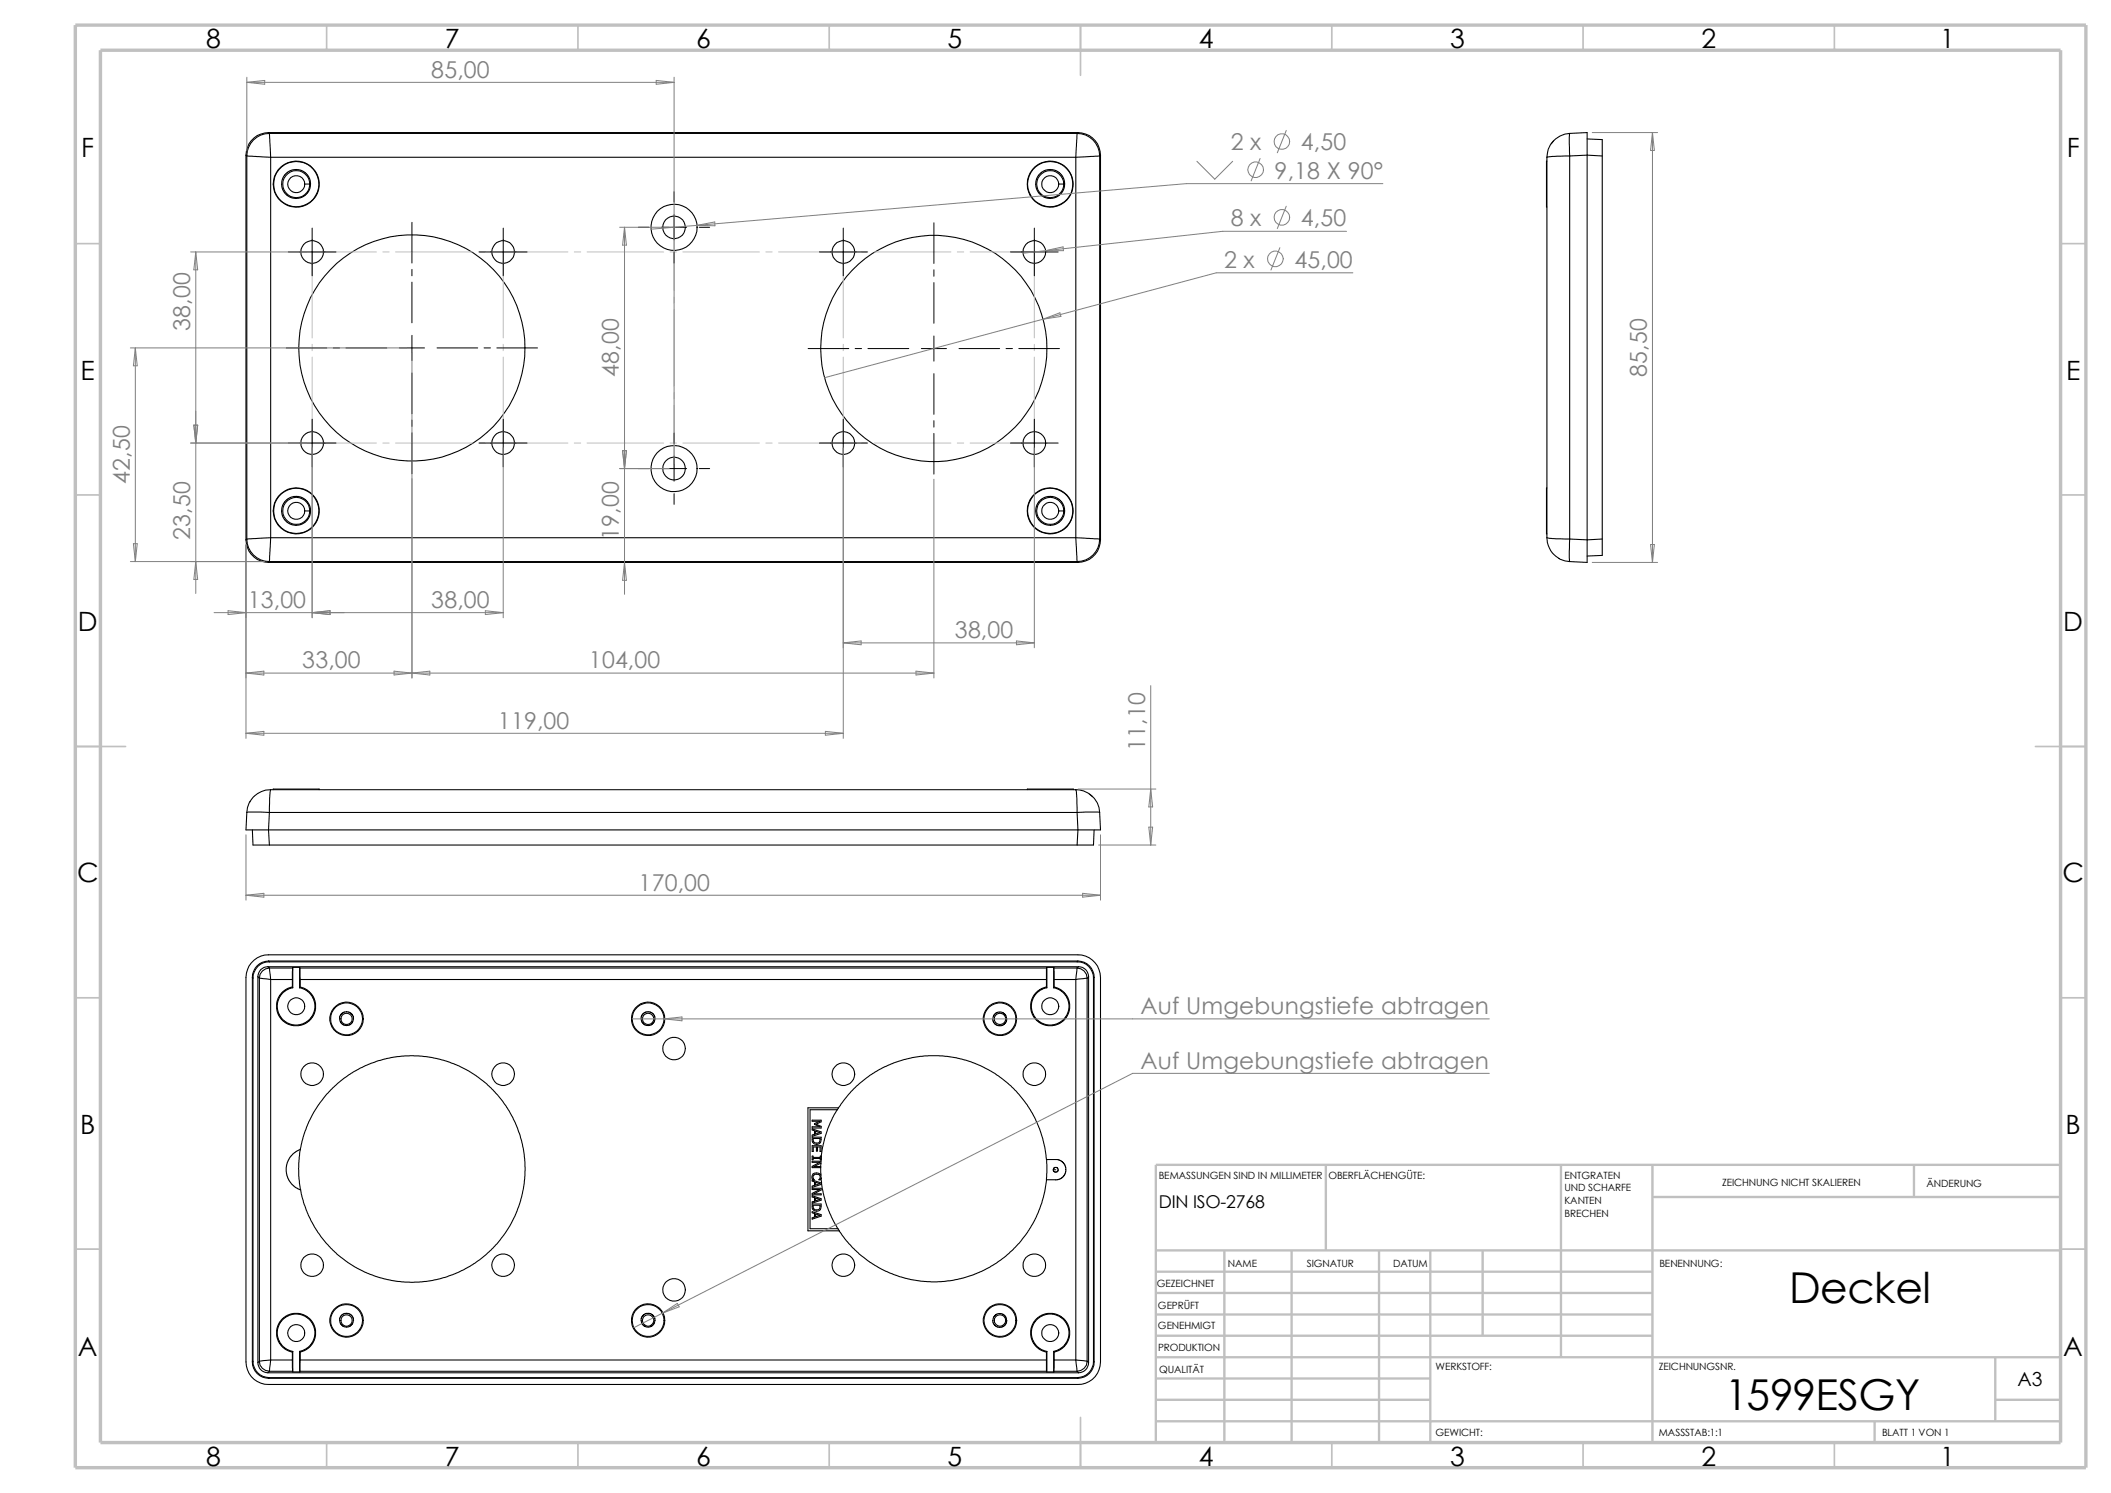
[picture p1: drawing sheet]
<svg xmlns="http://www.w3.org/2000/svg" width="420mm" height="297mm" viewBox="0 0 420 297" stroke-linecap="round" stroke-linejoin="round" font-family="sans-serif">
<g fill="none" stroke="#c0c0c0" stroke-width=".34">
<path d="M65 5v5M115 5v5M165 5v5M215 5v10M265 5v5M315 5v5M365 5v5M15 48.5h5M410 48.5h5M15 98.5h5M410 98.5h5M15 148.5h10"/>
<path d="M405 148.5h10M15 198.5h5M410 198.5h5M15 248.5h5M410 248.5h5M65 287v5M115 287v5M165 287v5M215 282v10M265 287v5M315 287v5M365 287v5"/>
</g>
<g fill="none" stroke="#c0c0c0" stroke-width=".47">
<path d="M263.8 231.7v17.1M310.6 231.7v38.3M328.8 231.7v55.3M328.8 238.1h81.2M380.8 231.7v6.4M410 231.7h-180v55.3M230 253h98.8M230 257.2h98.8M230 248.8h180M243.6 248.8v38.2M257 248.8v38.2M274.4 248.8v38.2"/>
<path d="M284.6 248.8v38.2M295 248.8v16.9M230 270h180M230 274.2h54.6M230 261.5h98.8M230 265.7h98.8M230 278.5h54.6M397 278.5h13M397 270v12.7M230 282.7h180M373 282.7v4.3"/>
</g>
<path d="M15 5h400v287h-400zM20 10h390v277h-390z" fill="none" stroke="#c0c0c0" stroke-width=".68" stroke-linecap="butt"/>
<g fill="none" stroke="#000" stroke-width=".21">
<path d="M48.9 30.9v76.5M48.9 30.9l.2 .1M49.1 31v76.2M49.1 31l4.7 .3M53.4 26.4l.2 .1M53.4 26.4h161.1M53.4 26.4a4.5 4.5 0 0 0-4.5 4.5M53.6 26.5h160.7M53.6 26.5a4.5 4.5 0 0 0-4.5 4.5M53.6 26.5l.2 4.8M53.8 31.3v75.7M53.8 31.3h160.2"/>
<path d="M56 36.6l.2 1.1 .7 1 .9 .6 1.1 .2 1.1-.2 1-.6 .6-1 .2-1.1M60.6 36.6h1M61.8 36.6l-.2-1.1-.6-1-1-.6-1.1-.2-1.1 .2-.9 .6-.7 1-.2 1.1M206 36.6l.2 1.1 .7 1 1 .6 1.1 .2 1-.2 1-.6 .6-1 .2-1.1M210.7 36.6h.9M211.8 36.6l-.2-1.1-.6-1-1-.6-1-.2-1.1 .2-1 .6-.7 1-.1 1.1M214 31.3v75.7M214.3 26.5l-.3 4.8M214.3 26.5a4.5 4.5 0 0 1 4.5 4.5M214.5 26.4a4.5 4.5 0 0 1 4.4 4.5M214.5 26.4l-.2 .1M218.8 31v76.2"/>
<path d="M218.8 31l-4.8 .3M218.9 30.9v76.5M218.9 30.9l-.1 .1M307.8 32v9.2M307.8 31.3v75.7M309 28.1l-.4 .5M312.3 26.5a4.8 4.8 0 0 0-4.5 4.8M312.3 26.5l3.5-.1v4.5M312.3 31v76.2M312.3 26.5v4.5M312.3 31l-3.4 .1-1.1 .2M315.8 27.6l3 .2v3.2"/>
<path d="M315.8 30.9l-3.5 .1M315.8 30.9v76.5M315.8 30.9l3 .1M318.8 31v76.2M307.8 97.1v9.1M48.9 107.4a4.5 4.5 0 0 0 4.5 4.5M49.1 107.2a4.5 4.5 0 0 0 4.5 4.5M49.1 107.2l-.2 .2M53.4 111.9h161.1M53.6 111.7h160.7M53.6 111.7l-.2 .2M53.8 107l-.2 4.7"/>
<path d="M53.8 107l-4.7 .2M53.8 107h160.2M56 101.6l.2 1.1 .7 1 .9 .6 1.1 .2 1.1-.2 1-.6 .6-1 .2-1.1-.2-1.1-.6-.9-1-.7-1.1-.2-1.1 .2-.9 .7-.7 .9-.2 1.1M60.6 101.6h1M206 101.6l.2 1.1 .7 1 1 .6 1.1 .2 1-.2 1-.6 .6-1 .2-1.1-.2-1.1-.6-.9-1-.7-1-.2-1.1 .2-1 .7-.7 .9-.1 1.1M210.7 101.6h.9M214 107l.3 4.7M214 107l4.8 .2M214.3 111.7l.2 .2M218.8 107.2l.1 .2M218.8 107.2a4.5 4.5 0 0 1-4.5 4.5M218.9 107.4a4.5 4.5 0 0 1-4.4 4.5"/>
<path d="M307.8 107a4.7 4.7 0 0 0 4.5 4.7M307.8 107l1.7 .2h2.8M310.1 111.1h.2M312.3 107.2l3.5 .2M312.3 107.2v4.5M315.8 107.4v4.5l-3.5-.2M318.8 107.2l-3 .2M318.8 107.2v3.3l-3 .1M49.7 159.4v.1M53.8 157.1l-.2 1.7v2.8M53.8 157.1a4.7 4.7 0 0 0-4.7 4.5M53.8 157.1h160.2"/>
<path d="M54.4 157.1v-.1h9.1v.1M204.4 157.1v-.1h9.1v.1M214 157.1a4.8 4.8 0 0 1 4.8 4.5M214 157.1l.2 1.7 .1 2.8M216.7 157.9l.6 .5M49.1 161.6h4.5M49.1 161.6l-.2 3.5h4.5M50.2 165.1l.1 3h3.3M53.4 165.1h161.1M53.4 165.1l.2 3M53.6 161.6l-.2 3.5M53.6 161.6h160.7"/>
<path d="M53.6 168.1h160.7M214.3 161.6l.2 3.5M214.3 161.6h4.5M214.5 165.1l-.2 3M217.7 165.1l-.1 3h-3.3M218.8 161.6l.1 3.5h-4.4M50.2 194.4v76.5M50.2 194.4l.1 .2M50.3 194.6v76.2M50.5 191a4.2 4.2 0 0 1 2.9-1.1h161.1a4.5 4.5 0 0 1 4.4 4.5v76.5a4.4 4.4 0 0 1-4.4 4.5h-161.1a4.4 4.4 0 0 1-4.5-4.5v-76.5a4.7 4.7 0 0 1 1.6-3.4zM51.3 194.3v76.8M51.3 194.3l.3 .3"/>
<path d="M51.6 194.6l2.2 .3M51.6 194.6v76.2M53.3 192.3l.3 .3M53.3 192.3h161.3M53.3 192.3a1.95 1.95 0 0 0-2 2M53.4 191.2a3.3 3.3 0 0 0-3.2 3.2M53.4 191.2l.2 .1M53.4 191.2h161.1M53.6 192.6a2.02 2.02 0 0 0-2 2M53.6 192.6h4.6M53.6 191.3h160.7M53.6 192.6l.2 2.3"/>
<path d="M53.6 191.3a3.2 3.2 0 0 0-3.3 3.3M53.8 194.9v75.7M53.8 194.9h4.4M58.1 196.3l-1.5 .7-1 1-.5 1.3-.1 1.4 .3 1.1 .8 1.1 1.3 .9 1 .2h1.5l1.3-.6 1-1.1 .5-1.3 .1-1.4-.6-1.6-1.2-1.1-1.3-.5M58.2 194.9v1.5M58.2 196.5l-1.3 .5-.9 .8-.7 1.3-.1 1.4 .2 1.1 .8 1.2 1.1 .8 1.2 .3 1.3-.1 1.3-.6 1-1 .5-1.3v-1.6l-.6-1.3-1-1-1.4-.5M58.2 192.6v2.3M58.3 192.4v4.1l-.1-.1M58.3 192.4h1.3M58.3 192.4l-.1 .2M59.6 192.4l.1 .2M59.6 192.4v4.1"/>
<path d="M59.7 192.6h148.5M59.7 192.6v2.3M59.7 196.4l-.1 .1M59.7 194.9v1.5M59.7 194.9h148.5M208.2 196.3l-1.3 .5-1.2 1.2-.6 1.4v1.3l.3 1.2 1 1.3 1.1 .6 .9 .2h1.5l1.5-.8 .9-1 .5-1.2v-1.6l-.5-1.3-1.2-1.2-1.4-.5M208.2 192.6v2.3M208.2 196.5l-1.3 .5-.9 .8-.7 1.3-.1 1.4 .2 1.1 .6 1 1.1 .9 1.5 .4 1.2-.1 1.3-.6 1-1 .5-1.3v-1.6l-.6-1.3-1-1-1.4-.5M208.3 192.4v4.1l-.1-1.6M208.3 192.4h1.3M208.3 192.4l-.1 .2M209.6 192.4l.1 .2"/>
<path d="M209.6 192.4v4.1M209.7 192.6v2.3M209.7 192.6h4.6M209.7 196.4l-.1 .1M209.7 194.9v1.5M209.7 194.9h4.3M214 194.9v75.7M214.3 192.6a2.02 2.02 0 0 1 2 2M214.3 192.6l-.3 2.3M214.3 191.3a3.2 3.2 0 0 1 3.3 3.3M214.5 191.2a3.3 3.3 0 0 1 3.2 3.2M214.5 191.2l-.2 .1"/>
<path d="M214.6 192.3a1.95 1.95 0 0 1 2 2M214.6 192.3l-.3 .3M216.3 194.6v76.2M216.3 194.6l-2.3 .3M216.6 194.3v76.8M216.6 194.3l-.3 .3M217.6 194.6v76.2M217.7 194.4v76.5M217.7 194.4l-.1 .2M70.3 202.7l-.2 .7-.4 .4-.4 .2h-.7l-.4-.2-.4-.4-.2-1.1 .2-.5 .4-.3 .4-.2h.7l.8 .5 .3 .9M72.1 202.7h.2M130.3 202.7l-.2 .7-.4 .4-.5 .2h-.6l-.4-.2-.4-.4-.2-1.1 .2-.5 .4-.3 .4-.2h.7l.7 .5 .3 .9"/>
<path d="M132.1 202.7h.1M197.5 202.7l.2 .7 .3 .4 .9 .3 .9-.3 .4-.6 .1-.5M197.6 202.7l.1-.6 .2-.4 .4-.3 .6-.1 .6 .1 .4 .3 .4 1M202.1 202.7h.2M58.3 229.6l.8-.6 .7-.3-.4 3.8 .1 1.9 .3 2.3-1-.4-.7-.7-.6-.8-.4-1-.2-1.6 .2-.9 .5-1zM59.7 228.6l1-3.6 .7-1.8 1-2 2.6-3.6 2.2-2.1 1.3-1 3-1.9 3.9-1.6 2.4-.6 2.2-.3h3.9l3.5 .6 3.9 1.3 3.4 2 2.2 1.6 1.1 1.2 2.7 3.2 1.2 2.2 1.1 2.2 1.1 4 .4 3.8-.1 2.3-.3 2.1-.5 2.2-.7 2.1-1.5 3-2.6 3.6-2.1 2.1-1.3 1.1-3.1 1.9-3.8 1.5-2.4 .6-2.2 .3h-3.9l-2.1-.3-2.2-.5-3.1-1.1-2-1-1.9-1.3-2.9-2.5-2-2.3-1.2-1.8-1.7-3.5-.5-1.6-.6-2.4M161.6 239.5h1.8v.4a.9 .9 0 0 1-.9 1.1 .9 .9 0 0 1-.9-1.1zM161.6 226.2h1.8a1.01 1.01 0 0 1-.2 1.2 1.01 1.01 0 0 1-1.1 .2 1.07 1.07 0 0 1-.5-1.4zM161.6 222.8h1.8v.4l-1.1 .4 1.1 .5v.3h-1.8v-.2h1.5l-1-.5v-.2l1-.4h-1.5zM161.6 224.6l1.8 .6v.3l-1.8 .6v-.3l.5-.2v-.6l-.5-.2zM161.6 227.9h1.8v1.2h-.2v-.9h-.6v.8h-.2v-.8h-.6v.9h-.2zM161.6 234.7l1.8 .6v.3l-1.8 .6v-.2l.5-.2v-.7l-.5-.2z"/>
<path d="M161.6 236.4h1.8v.3l-1.5 .8h1.5v.2h-1.8v-.3l1.5-.8h-1.5zM161.6 237.9l1.8 .6v.3l-1.8 .6v-.3l.5-.1v-.7l-.5-.2zM161.8 239.8h1.4a.73 .73 0 0 1-.7 .9 .73 .73 0 0 1-.7-.9zM161.8 226.5h1.4a.73 .73 0 0 1-.7 .9 .73 .73 0 0 1-.7-.9zM162.3 225l.8 .3-.8 .3zM162.3 235.2l.8 .3-.8 .3zM162.3 238.3l.8 .3-.8 .3zM163.3 232.1v.2M163.3 232.3v1.5M163.3 233.8a.95 .95 0 0 0-1.2-.4 .95 .95 0 0 0-.5 1.2l.4 .1M163.3 231h-1.7v.2h1.5l-1.5 .8v.3h1.7M163.3 231.4l-1.4 .7h1.4"/>
<path d="M163.3 233.8l.1 .6M163.3 231v.4M163.3 231.4v.7M163.4 234.4l-.2 .3h-.3a.67 .67 0 0 0 .2-.9 .67 .67 0 0 0-.9-.2 .66 .66 0 0 0-.2 1.1M163.4 230.6v-.6h-.2v.3h-1.4v-.3h-.2v.7h.2v-.2h1.4v.2h.2M163.4 230.6v.1M163.4 234.4l.2 2.2 .7 2.7 1.1 2.8 1.3 2.3M163.4 230.7l-.1 .3M166.6 220.8h-5.4v23.6h5.5l.3 .5M166.6 220.8l-1 1.6-1 2.3-.9 3.5-.3 2.4M166.8 220.4l-.2 .4M166.8 220.4h-6.1v24.5h6.3"/>
<path d="M166.8 220.4l2.6-3.3 1.6-1.5 2.1-1.7 2.9-1.7 3.9-1.4 4-.7h4.5l3.8 .8 1.8 .6 2 1a22.3 22.3 0 0 1 12.2 18.2h2.2l.6 .2 .8 .8 .3 1-.3 1-.8 .8-.9 .2h-1.9M208.2 234.7l-.6 3.4-1.1 3.2-1.5 2.9-2.3 3.2-2.5 2.5-3.2 2.2-3.3 1.5-2.6 .8-3.9 .6-3.8-.1-3.3-.6-3.1-1.1-3-1.5-3.1-2.3-2.5-2.6-1.4-1.9M208.2 230.6v4.1M209.5 232.7h.6M161.6 241l1.8 .6v.3l-1.8 .6v-.2l.5-.2v-.7l-.5-.1zM162.3 241.5l.8 .3-.8 .3zM50.2 270.9a3.3 3.3 0 0 0 3.2 3.3M50.3 270.8a3.3 3.3 0 0 0 3.3 3.3M50.3 270.8l-.1 .1M51.3 271.1a2.02 2.02 0 0 0 2 2M51.6 270.8a2.02 2.02 0 0 0 2 2M51.6 270.8l-.3 .3"/>
<path d="M53.3 273.1h161.3M53.4 274.2h161.1M53.6 272.8l-.3 .3M53.6 272.8h4.6M53.6 274.1l-.2 .1M53.6 274.1h160.7M53.8 270.6l-2.2 .2M53.8 270.6l-.2 2.2M53.8 270.6h4.4M58.2 269v1.6M58.2 270.6v2.2M58.2 272.8l.1 .1"/>
<path d="M58.3 268.9l-1.4-.6-1.1-1-.6-1.3v-1.2l.3-1.2 .8-1.1 1.2-.8 1-.3 1.4 .1 1.4 .7 1 1.4 .4 1.2-.2 1.4-.7 1.3-.8 .8-1.4 .6M58.3 268.9l-.1 .1M58.3 272.9h1.3M58.3 268.9v4M59.6 268.9l.1 .1v1.6M59.6 268.9v4M59.7 268.9l1.3-.4 1.1-1.2 .6-1.4 .1-1.2-.4-1.3-1-1.2-1.5-.8-1.5-.1-1.2 .3-.8 .5-.8 1-.6 1.6 .1 1.4 .8 1.5 1 .9 1.3 .5M59.7 272.8h148.5M59.7 272.8l-.1 .1M59.7 270.6v2.2M59.7 270.6h148.5M70.3 262.7l-.2 .7-.4 .4-.4 .2h-.7l-.4-.2-.4-.4-.2-1.1 .2-.5 .4-.3 .4-.2h.7l.8 .5 .3 .9"/>
<path d="M72.1 262.7h.2M130.3 262.7l-.2 .7-.4 .4-.5 .2h-.6l-.4-.2-.4-.4-.2-1.1 .2-.5 .4-.3 .4-.2h.7l.7 .5 .3 .9M132.1 262.7h.1M197.5 262.7l.2 .7 .3 .4 .9 .3 .9-.4 .4-.6 .1-.4M197.6 262.7l.1-.6 .2-.4 .4-.3 .6-.1 .6 .1 .4 .3 .4 1M202.1 262.7h.2M208.2 269l-1.3-.5-1-.9-.8-1.5v-1.4l.5-1.6 .9-1 .8-.5 1.1-.3 1.5 .1 1.6 .8 .9 1.2 .4 1.3v1.2l-.6 1.4-1.2 1.2-1.3 .5M208.2 272.8l.1 .1M208.2 269v1.6M208.2 270.6v2.2M208.3 268.9l-1.4-.6-1-1-.6-1.3-.1-1.2 .3-1.2 .7-1 1.2-.9 1.2-.3 1.4 .1 1.3 .7 1 1.4 .4 1.2-.1 1.4-.7 1.3-.9 .8-1.4 .6M208.3 268.9l-.1 .1"/>
<path d="M208.3 272.9h1.3M208.3 268.9v4M209.6 268.9l.1 .1M209.6 268.9v4M209.7 272.8l-.1 .1M209.7 272.8h4.6M209.7 270.6v2.2M209.7 269v1.6M209.7 270.6h4.3M214 270.6l2.3 .2M214 270.6l.3 2.2M214.3 272.8l.3 .3"/>
<path d="M214.3 274.1l.2 .1M216.3 270.8a2.02 2.02 0 0 1-2 2M216.3 270.8l.3 .3M216.6 271.1a2.02 2.02 0 0 1-2 2M217.6 270.8l.1 .1M217.6 270.8a3.3 3.3 0 0 1-3.3 3.3M217.7 270.9a3.3 3.3 0 0 1-3.2 3.3"/>
<circle cx="58.9" cy="36.6" r="1.69"/>
<circle cx="58.9" cy="36.6" r="4.6"/>
<circle cx="58.9" cy="36.6" r="4.5"/>
<circle cx="58.9" cy="36.6" r="2.69"/>
<circle cx="208.9" cy="36.6" r="4.5"/>
<circle cx="208.9" cy="36.6" r="2.69"/>
<circle cx="208.9" cy="36.6" r="4.6"/>
<circle cx="209" cy="36.6" r="1.7"/>
<circle cx="62.1" cy="50.1" r="2.24"/>
<circle cx="100.1" cy="50.2" r="2.25"/>
<circle cx="134.1" cy="45.2" r="4.6"/>
<circle cx="134.1" cy="45.2" r="2.24"/>
<circle cx="167.8" cy="50.2" r="2.25"/>
<circle cx="205.8" cy="50.1" r="2.24"/>
<circle cx="81.9" cy="69.2" r="22.5"/>
<circle cx="185.8" cy="69.3" r="22.5"/>
<circle cx="62.1" cy="88.1" r="2.25"/>
<circle cx="100.1" cy="88.1" r="2.26"/>
<circle cx="134.1" cy="93.2" r="4.6"/>
<circle cx="134.1" cy="93.2" r="2.25"/>
<circle cx="167.8" cy="88.1" r="2.26"/>
<circle cx="205.8" cy="88.1" r="2.25"/>
<circle cx="58.9" cy="101.6" r="1.68"/>
<circle cx="58.9" cy="101.6" r="4.6"/>
<circle cx="58.9" cy="101.6" r="4.5"/>
<circle cx="59" cy="101.6" r="2.68"/>
<circle cx="208.9" cy="101.6" r="4.5"/>
<circle cx="208.9" cy="101.6" r="2.68"/>
<circle cx="209" cy="101.6" r="4.6"/>
<circle cx="209" cy="101.6" r="1.69"/>
<circle cx="58.9" cy="200.2" r="1.68"/>
<circle cx="62.1" cy="213.7" r="2.25"/>
<circle cx="68.9" cy="202.7" r="1.13"/>
<circle cx="69" cy="202.7" r="3.3"/>
<circle cx="69" cy="202.7" r="3.2"/>
<circle cx="100.1" cy="213.7" r="2.26"/>
<circle cx="128.9" cy="202.7" r="1.13"/>
<circle cx="128.9" cy="202.7" r="3.3"/>
<circle cx="128.9" cy="202.7" r="3.2"/>
<circle cx="134.1" cy="208.6" r="2.24"/>
<circle cx="167.8" cy="213.7" r="2.26"/>
<circle cx="198.9" cy="202.7" r="3.2"/>
<circle cx="198.9" cy="202.7" r="3.3"/>
<circle cx="199" cy="202.7" r="1.13"/>
<circle cx="205.8" cy="213.7" r="2.25"/>
<circle cx="209" cy="200.2" r="1.69"/>
<circle cx="210" cy="232.7" r=".48"/>
<circle cx="62.1" cy="251.7" r="2.24"/>
<circle cx="100.1" cy="251.7" r="2.25"/>
<circle cx="134.1" cy="256.6" r="2.24"/>
<circle cx="167.8" cy="251.7" r="2.25"/>
<circle cx="205.8" cy="251.7" r="2.24"/>
<circle cx="58.9" cy="265.2" r="1.69"/>
<circle cx="68.9" cy="262.7" r="3.3"/>
<circle cx="68.9" cy="262.7" r="1.13"/>
<circle cx="69" cy="262.7" r="3.2"/>
<circle cx="128.9" cy="262.7" r="3.3"/>
<circle cx="128.9" cy="262.7" r="1.13"/>
<circle cx="128.9" cy="262.7" r="3.2"/>
<circle cx="198.9" cy="262.7" r="3.2"/>
<circle cx="198.9" cy="262.7" r="3.3"/>
<circle cx="199" cy="262.7" r="1.13"/>
<circle cx="209" cy="265.2" r="1.7"/>
</g>
<g fill="none" stroke="#c0c0c0" stroke-width=".2">
<path d="M74.9 50.1h-12.8v17.1M76.2 50.1h1.2M78.7 50.1h15.2M95.2 50.1h1.3M97.7 50.1h15.3M100.1 50.1v17.1M114.3 50.1h1.2M116.8 50.1h15.2M133.3 50.1h1.3M134.1 45.2v12.6M134.1 59.1v1.2M135.8 50.1h15.3"/>
<path d="M152.4 50.1h1.2M154.9 50.1h15.2M167.8 50.1v17.1M171.4 50.1h1.3M173.9 50.1h15.3M190.5 50.1h1.2M193 50.1h12.8v17.1M62.1 68.5v1.3M62.1 71v17.1h12.8M100.1 68.5v1.3M100.1 71v17.1M134.1 61.6v15.2"/>
<path d="M134.1 78.1v1.3M167.8 68.5v1.3M167.8 71v17.1M205.8 68.5v1.3M205.8 71v17.1h-12.8M76.2 88.1h1.2M78.7 88.1h15.2M95.2 88.1h1.3M97.7 88.1h15.3M114.3 88.1h1.2M116.8 88.1h15.2M133.3 88.1h1.3"/>
<path d="M134.1 80.6v12.6M135.8 88.1h15.3M152.4 88.1h1.2M154.9 88.1h15.2M171.4 88.1h1.3M173.9 88.1h15.3M190.5 88.1h1.2"/>
</g>
<g fill="none" stroke="#808080" stroke-width=".2">
<path d="M49.1 16.4l3.6-.4v.8zM49.1 15.4v14.6M49.1 16.4h85M130.6 16l3.5 .4-3.5 .4zM134.1 15.4v76.8M238.1 32.1l3.6 3.5 3.5-3.5M250.7 31.5l-1.8 4.5M255.9 26l-1.8 4.4M275.1 36.5h-39.1l-97.3 8.3M316.8 26.4h13M328.8 26.4v85.5M328.8 26.4l.3 3.5h-.7z"/>
<path d="M37.9 50.1h23.2M38.9 50.1v68M38.9 50.1l.4 3.6h-.7zM123.3 45.2h9.8M124.2 45.2v73M124.2 45.2l.4 3.6h-.7zM138.7 44.8l3.5-.6v.7zM138.7 44.8l-9.2 .8M208 49.9l3.5-.8 .1 .8zM208 49.9l-4.5 .5M254.6 49.3l-1.7 4.4M255.9 41l-1.8 4.5"/>
<path d="M267.9 46h-24.7l-35.2 3.9M269.2 54.3h-27.2l-78 20.8M26 69.2h54.9M26.9 69.2l.4 3.6h-.8zM26.9 69.2v42.5M82 70.2v64.7M207.5 63.5l3.4-1.3 .2 .7zM37.9 88.1h23.2M38.6 84.6h.7l-.4 3.5zM62.1 89.1v33.8M100.1 89.1v33.8M123.3 93.2h9.8"/>
<path d="M123.9 89.7h.7l-.4 3.5zM167.8 89.1v57.8M185.8 95.3v39.6M205.8 89.1v39.8M26 111.7h26.6M26.5 108.2h.8l-.4 3.5zM38.9 111.7l.4 3.6h-.7zM48.9 108.4v38.5M124.2 111.9l.4 3.5h-.7zM316.8 111.9h13M328.4 108.3h.7l-.3 3.6zM42.6 121.9h57.5"/>
<path d="M45.4 121.5l3.5 .4-3.5 .4zM48.9 133.9l3.6-.4v.8zM48.9 133.9h136.9M62.1 121.9l3.6-.4v.8zM78.4 133.5l7.1 .8v-.8l-7.1 .8zM96.6 121.5l3.5 .4-3.5 .4zM167.8 127.9h38M167.8 127.9l3.5-.4v.8zM182.2 133.5l3.6 .4-3.6 .4zM202.2 127.5l3.6 .4-3.6 .4zM228.9 136.4v31.7M48.9 145.9l3.6-.4v.8z"/>
<path d="M48.9 145.9h118.9M164.2 145.5l3.6 .4-3.6 .4zM214.5 157h15.5M228.9 157l.4 3.5h-.7zM48.9 178.1l3.6-.4v.8zM48.9 166.1v13M48.9 178.1h170M215.4 177.7l3.5 .4-3.5 .4zM218.6 168.1h11.4M218.9 166.1v13M228.6 164.5h.7l-.4 3.6zM125.8 202.7h170.5"/>
<path d="M132.1 202.7l3.6-.4v.8zM296.3 213.5h-71l-93.5 47.7M131.8 261.2l-5.7 2.9M131.8 261.2l2.9-1.9 .4 .7z"/>
<circle cx="249.8" cy="33.8" r="1.55"/>
<circle cx="255" cy="28.2" r="1.56"/>
<circle cx="253.8" cy="51.5" r="1.56"/>
<circle cx="255" cy="43.2" r="1.55"/>
</g>
<g fill="none" stroke="#000" stroke-width=".2">
<path d="M134.1 38.1v2.1M57.4 50.1h9.4M62.1 45.4v9.5M82 44.2v8.1M82 53.6v1.3M82 56.1v8.1M95.3 50.1h9.6M100.1 45.4v9.5M127 45.2h2.1M131.6 45.2h5M134.1 42.7v5M134.1 50.2v2.1"/>
<path d="M139.1 45.2h2.1M163 50.1h9.6M167.8 45.4v9.5M185.8 44.3v8.1M185.8 53.7v1.2M185.8 56.2v8.1M201 50.1h9.5M205.8 45.4v9.5M56.9 69.2h8.1M66.3 69.2h1.3M68.8 69.2h8.2M79.5 69.2h5"/>
<path d="M82 66.7v5M82 74.2v8.1M87 69.2h8M96.3 69.2h1.3M98.8 69.2h8.1M160.8 69.3h8.1M170.1 69.3h1.3M172.7 69.3h8.1M183.3 69.3h5M185.8 66.8v5M185.8 74.3v8.1M190.8 69.3h8.1"/>
<path d="M200.2 69.3h1.2M202.7 69.3h8.1M57.4 88.1h9.4M62.1 83.4v9.5M82 83.6v1.2M82 86.1v8.1M95.3 88.1h9.6M100.1 83.4v9.5M127 93.2h2.1M131.6 93.2h5M134.1 86.1v2.1M134.1 90.7v5"/>
<path d="M134.1 98.2v2.1M139.1 93.2h2.1M163 88.1h9.6M167.8 83.4v9.5M185.8 83.7v1.3M185.8 86.2v8.1M201 88.1h9.5M205.8 83.4v9.5"/>
</g>
<g font-size="8.5">
<text x="355.9" y="259.2">Deckel</text>
<text x="343.2" y="280.6">1599ESGY</text>
</g>
<g font-size="5.3">
<text x="41" y="9.6">8</text>
<text x="88.5" y="9.6">7</text>
<text x="138.5" y="9.6">6</text>
<text x="188.5" y="9.6">5</text>
<text x="238.5" y="9.6">4</text>
<text x="288.5" y="9.6">3</text>
<text x="338.5" y="9.6">2</text>
<text x="386" y="9.6">1</text>
<text x="16.2" y="31.3">F</text>
<text x="411.2" y="31.3">F</text>
<text x="16" y="75.6">E</text>
<text x="411" y="75.6">E</text>
<text x="15.5" y="125.6">D</text>
<text x="410.5" y="125.6">D</text>
<text x="15.3" y="175.6">C</text>
<text x="410.3" y="175.6">C</text>
<text x="16" y="225.6">B</text>
<text x="411" y="225.6">B</text>
<text x="15.5" y="269.8">A</text>
<text x="410.5" y="269.8">A</text>
<text x="41" y="291.6">8</text>
<text x="88.5" y="291.6">7</text>
<text x="138.5" y="291.6">6</text>
<text x="188.5" y="291.6">5</text>
<text x="238.5" y="291.6">4</text>
<text x="288.5" y="291.6">3</text>
<text x="338.5" y="291.6">2</text>
<text x="386" y="291.6">1</text>
</g>
<g font-size="4.6" fill="#808080">
<text x="85.8" y="15.5">85,00</text>
<text x="244.9" y="29.9">2 x</text>
<text x="258.8" y="29.9">4,50</text>
<text x="253.6" y="35.6">9,18 X 90°</text>
<text x="244.9" y="45">8 x</text>
<text x="258.8" y="45">4,50</text>
<text x="243.5" y="53.3">2 x</text>
<text x="257.5" y="53.3">45,00</text>
<text x="37.8" y="65.8" transform="rotate(-90 37.8 65.8)">38,00</text>
<text x="123.1" y="74.9" transform="rotate(-90 123.1 74.9)">48,00</text>
<text x="327.7" y="74.9" transform="rotate(-90 327.7 74.9)">85,50</text>
<text x="25.8" y="96.3" transform="rotate(-90 25.8 96.3)">42,50</text>
<text x="37.8" y="107.3" transform="rotate(-90 37.8 107.3)">23,50</text>
<text x="123.1" y="107.3" transform="rotate(-90 123.1 107.3)">19,00</text>
<text x="49.3" y="120.9">13,00</text>
<text x="85.8" y="120.9">38,00</text>
<text x="190" y="127">38,00</text>
<text x="60.1" y="133">33,00</text>
<text x="117.1" y="133">104,00</text>
<text x="99.1" y="144.9">119,00</text>
<text x="227.8" y="149.3" transform="rotate(-90 227.8 149.3)">11,10</text>
<text x="127" y="177.2">170,00</text>
<text x="226.9" y="201.8">Auf Umgebungstiefe abtragen</text>
<text x="226.9" y="212.6">Auf Umgebungstiefe abtragen</text>
</g>
<text font-size="3.9" x="401.4" y="275.6">A3</text>
<text font-size="3.5" x="230.5" y="240.3">DIN ISO-2768</text>
<g font-size="2">
<text x="230.5" y="234.6">BEMASSUNGEN SIND IN MILLIMETER</text>
<text x="264.3" y="234.6">OBERFLÄCHENGÜTE:</text>
<text x="311.3" y="239.5">KANTEN</text>
<text x="311.3" y="234.5">ENTGRATEN</text>
<text x="311.3" y="237">UND SCHARFE</text>
<text x="342.6" y="236">ZEICHNUNG NICHT SKALIEREN</text>
<text x="383.3" y="236.2">ÄNDERUNG</text>
<text x="311.3" y="242">BRECHEN</text>
<text x="260" y="252">SIGNATUR</text>
<text x="277.2" y="252">DATUM</text>
<text x="330.2" y="252">BENENNUNG:</text>
<text x="230.2" y="256.1">GEZEICHNET</text>
<text x="244.3" y="252.1">NAME</text>
<text x="230.4" y="260.4">GEPRÜFT</text>
<text x="230.4" y="264.5">GENEHMIGT</text>
<text x="230.4" y="268.8">PRODUKTION</text>
<text x="230.6" y="273.2">QUALITÄT</text>
<text x="285.6" y="272.5">WERKSTOFF:</text>
<text x="330" y="272.5">ZEICHNUNGSNR.</text>
<text x="285.6" y="285.6">GEWICHT:</text>
<text x="330" y="285.6">MASSSTAB:1:1</text>
<text x="374.4" y="285.6">BLATT 1 VON 1</text>
</g>
</svg>
